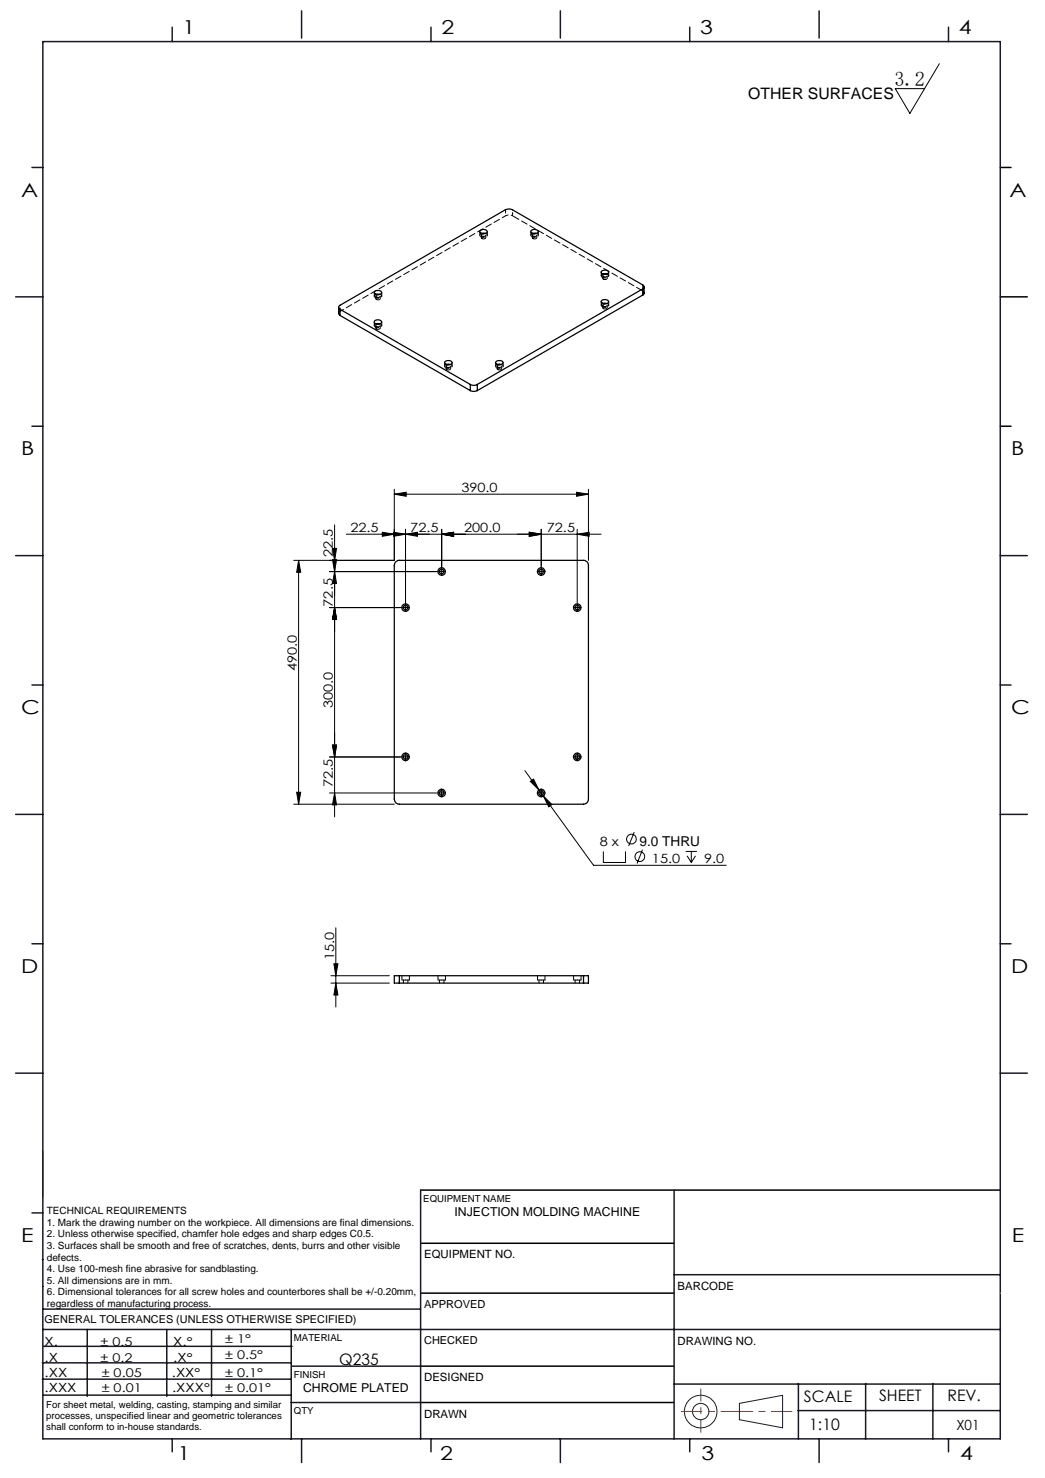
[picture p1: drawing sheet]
<svg xmlns="http://www.w3.org/2000/svg" width="210mm" height="297mm" viewBox="0 0 210 297" stroke-linecap="round" stroke-linejoin="round" font-family="sans-serif">
<g fill="none" stroke="#191924" stroke-width=".2">
<path d="M8.6 231.2v9.4M148.6 282l8.7-1.6v6.5l-8.7-1.6z"/>
<circle cx="140.8" cy="283.7" r="3.3"/>
<circle cx="140.8" cy="283.7" r="1.64"/>
</g>
<path d="M201 33.7h2.2M201 59.7h5.4M201 85.7h2.2M84.5 239.1h116.5M84.6 259.9h50.9M84.6 249.8h50.9M84.6 274.5h50.9M84.5 281.8h51" fill="none" stroke="#000" stroke-width=".3"/>
<path d="M136.9 283.6h22.3" fill="none" stroke="#f00" stroke-width=".2" stroke-dasharray="6.3 1.3 1.3 1.3" stroke-dashoffset="2.2"/>
<path d="M140.8 287.8v-8.7" fill="none" stroke="#f00" stroke-width=".2" stroke-dasharray="6.3 1.3 1.3 1.3" stroke-dashoffset="3.9"/>
<g fill="none" stroke="#191924" stroke-width=".3">
<path d="M8.6 8.4h192.4v280.7h-192.4zM34.6 5.5v2.9M60.6 2.2v5.5M86.6 5.5v2.9M112.6 2.2v5.5M138.6 5.5v2.9M164.6 2.2v5.5M190.6 5.5v2.9M6.4 33.7h2.2M3.1 59.7h5.5M6.4 85.7h2.2M3.1 111.7h5.5"/>
<path d="M201 111.7h5.4M6.4 137.7h2.2M201 137.7h2.2M3.1 163.7h5.5M201 163.7h5.4M6.4 189.6h2.2M201 189.6h2.2M3.1 215.6h5.5M201 215.6h5.4M84.5 239.1v50M135.5 239.1v50M6.4 243.7h2.2"/>
<path d="M8.5 253.1h.1M8.6 258.5h.1M135.5 256.1h65.5M8.5 277.1h49.9M8.5 273.9h49.9M8.6 267.2h192.4M8.6 263.1h75.9M8.8 270.5h49.9M17.5 267.2v13.4M33.5 267.2v13.4M42.5 267.2v13.4M58.5 267.2v22"/>
<path d="M58.6 274.5h26M135.5 278.1h65.5M160.4 278v11.1M174 278v11.1M187.5 278v11.1M8.8 280.3h49.7M34.6 289.1v2.6M58.5 281.8h26M60.6 289.1v4.8M86.6 289.1v2.6M112.6 289.1v4.8M138.6 289.1v2.6"/>
<path d="M160.4 283.5h40.5M164.6 289.1v4.8M190.6 289.1v2.6"/>
</g>
<path d="M201 259.9h.1" fill="none" stroke="#c0c0c0" stroke-width=".2"/>
<g fill="none" stroke="#000" stroke-width=".2">
<path d="M188.8 12.8l-6 10-2.9-5h5.9M79.2 99.3l2.4-.4v.8zM79.2 98.3v14.3h-20.2M79.2 99.3h39.1M115.9 98.9l2.4 .4-2.4 .4zM118.3 98.3v14.3M60 112.6l.4 2.4h-.8zM60 112.6v49M66.2 114.9h21.5M66.8 110.2h.8l-.4 2.4zM66.8 112.5h.8l-.4 2.4zM67.2 114.9l.4 2.4h-.8z"/>
<path d="M67.2 105.5v58.6M69.6 107.3h51.2M76.8 107l2.4 .3-2.4 .5zM79.1 107l2.4 .3-2.4 .5zM81.5 107.3l2.4-.3v.8zM81.5 106.4v14.7M88.7 114.9h.1M88.8 107.3l2.4-.3v.8zM88.8 106.4v7.4M88.8 114.8v.1M106.4 107l2.4 .3-2.4 .5zM108.7 114.9h.1"/>
<path d="M108.8 106.4v7.4M108.8 114.8v.1M116 107.3l2.4-.3v.8zM116 106.4v14.7M66.2 122.1h14.3M67.2 122.1l.4 2.4h-.8zM81.5 122.1h.1M81.5 122.1v.1M116 122.1h.1M116 122.1v.1M59.6 159.2h.8l-.4 2.4zM66.2 159.3h21.5"/>
<path d="M66.8 149.7h.8l-.4 2.4zM67.2 159.3l.4 2.4h-.8zM80.5 152.1h-14.3M81.5 152.1h.1M81.5 152v.1M88.8 159.3h-.1M105.5 154.9l2.8 3.8M106.6 157l.6-.4 1.1 2.1zM108.3 158.7l.9 1.2M108.7 159.3h.1M108.8 159.3v.1M109.2 159.9l1.7 1.8-.6 .4z"/>
<path d="M109.2 159.9l10.1 14h26.6M116 152.1h.1M116 152v.1M59 161.6h20.2M121.2 171.1v2.2h4.5v-2.2M127.5 167.2l-1.2 2.8M129.1 170.7l-1.1 2.8M137.8 171.1h2.3M138.1 172l.8 1.3M138.9 171.1v2.2M139.8 172l-.9 1.3M66.5 197.6h11.7"/>
<path d="M66.5 196.1h11.7M67.1 193.7h.8l-.4 2.4zM67.5 197.6l.4 2.4h-.8zM67.5 186.4v15.9"/>
<circle cx="126.9" cy="168.6" r=".98"/>
<circle cx="128.6" cy="172.1" r=".98"/>
</g>
<g fill="none" stroke="#000" stroke-width=".2" stroke-dasharray="15.2 1.3 1.3 1.3">
<path d="M88.7 114.8h-.7M88.8 114.7v-.7M88.8 114.9v.7M88.9 114.8h.7M108.7 114.8h-.7M108.8 114.7v-.7M108.8 114.9v.7M108.9 114.8h.7M81.4 122.1h-.7M81.5 122v-.7M81.5 122.2v.7M81.6 122.1h.7"/>
<path d="M115.9 122.1h-.7M116 122v-.7M116 122.2v.7M116.1 122.1h.7M81.4 152.1h-.7M81.5 152v-.7M81.5 152.2v.7M81.6 152.1h.7M88.7 159.3h-.7M88.8 159.2v-.7M88.8 159.4v.7M88.9 159.3h.7"/>
<path d="M108.7 159.3h-.7M108.8 159.2v-.7M108.8 159.4v.7M108.9 159.3h.7M115.9 152.1h-.7M116 152v-.7M116 152.2v.7M116.1 152.1h.7"/>
</g>
<g fill="#000">
<path d="M79.2 99.3l2.4-.4v.8zM115.9 98.9l2.4 .4-2.4 .4z"/>
<path d="M66.8 110.2h.8l-.4 2.4zM67.2 114.9l.4 2.4h-.8zM66.8 112.5h.8l-.4 2.4zM67.2 122.1l.4 2.4h-.8zM67.2 122.1l.4 2.4h-.8zM66.8 149.7h.8l-.4 2.4z"/>
<path d="M76.8 107l2.4 .3-2.4 .5zM81.5 107.3l2.4-.3v.8z"/>
<path d="M79.1 107l2.4 .3-2.4 .5zM88.8 107.3l2.4-.3v.8zM88.8 107.3l2.4-.3v.8zM106.4 107l2.4 .3-2.4 .5zM106.6 157l1.7 1.7-1.1-2.1zM109.2 159.9l1.1 2.2 .6-.4z"/>
<path d="M116 107.3l2.4-.3v.8zM106.4 107l2.4 .3-2.4 .5z"/>
<path d="M67.5 197.6l.4 2.4h-.8zM67.1 193.7h.8l-.4 2.4zM59.6 159.2h.8l-.4 2.4zM60 112.6l.4 2.4h-.8zM67.2 159.3l.4 2.4h-.8zM66.8 149.7h.8l-.4 2.4z"/>
</g>
<g fill="none" stroke="#000" stroke-width=".25">
<path d="M75.2 58.7a.88 .88 0 0 1 1.5 .2 .83 .83 0 0 1-.8 .3 .83 .83 0 0 1-.7-.5zM75.6 59.2h.7M96.5 46.3a.75 .75 0 0 1 .8-.2 .75 .75 0 0 1 .6 .6l-.1 .1a.87 .87 0 0 1-1.4-.3zM96.8 46.9h.7M106.8 46.3a.91 .91 0 0 1 1.4 .3 .83 .83 0 0 1-.8 .4 .83 .83 0 0 1-.7-.6zM107 46.9h.8M120.9 54.5l.3-.2a.62 .62 0 0 1 .7 0 .62 .62 0 0 1 .3 .6 .82 .82 0 0 1-1.4-.3zM121.1 55.1h.9M129.2 58.1a.43 .43 0 0 0 .2-.4 .43 .43 0 0 0-.2-.4l-26.2-15.1a1.5 1.5 0 0 0-1.4 0l-33.3 19.1a.43 .43 0 0 0-.2 .5 .43 .43 0 0 0 .2 .4M129.2 58.1l-33.3 19.2M129.2 58.1v1.2M129.2 59.3l-33.3 19.2"/>
<path d="M129.4 57.7v1.3l-.2 .3M68.1 61.8v1.2l.2 .4M68.3 62.2l26.2 15.1M68.3 62.2v1.2M68.3 63.4l26.2 15.1M75.3 64.5a.86 .86 0 0 1 1.4 .3 .83 .83 0 0 1-.8 .4 .83 .83 0 0 1-.7-.6zM75.6 65.1h.7M89.4 72.7l.4-.2a.62 .62 0 0 1 .7 0 .62 .62 0 0 1 .3 .6 .82 .82 0 0 1-1.4-.4zM89.7 73.2h.8M94.5 78.5a1.5 1.5 0 0 0 1.4 0M94.5 77.3a1.5 1.5 0 0 0 1.4 0M94.5 77.3v1.2"/>
<path d="M95.9 77.3v1.2M99.7 72.7l.3-.2a.62 .62 0 0 1 .7 0 .62 .62 0 0 1 .3 .6 .92 .92 0 0 1-1.4-.3zM99.9 73.2h.9M120.9 60.4l.1-.1a.82 .82 0 0 1 1.3 .4 .81 .81 0 0 1-.8 .4 .81 .81 0 0 1-.7-.6zM121.1 61h.9M79.4 113l.6-.4h37.3a.96 .96 0 0 1 1 1v47a.97 .97 0 0 1-1 1h-37a1.02 1.02 0 0 1-1.1-1v-47zM80.3 196.1h-1.1v1.5h1.1M80.3 196.1v1.5M80.3 197.6h37M80.3 196.1h37M117.3 196.1h1v1.5h-1M117.3 196.1v1.5"/>
<circle cx="88.7" cy="114.9" r=".74"/>
<circle cx="88.7" cy="114.8" r=".45"/>
<circle cx="108.7" cy="114.9" r=".74"/>
<circle cx="108.7" cy="114.8" r=".45"/>
<circle cx="81.5" cy="122.1" r=".74"/>
<circle cx="81.5" cy="122.1" r=".45"/>
<circle cx="116" cy="122.1" r=".74"/>
<circle cx="116" cy="122.1" r=".45"/>
<circle cx="81.5" cy="152.1" r=".74"/>
<circle cx="81.5" cy="152.1" r=".45"/>
<circle cx="88.7" cy="159.3" r=".74"/>
<circle cx="88.7" cy="159.4" r=".45"/>
<circle cx="108.7" cy="159.3" r=".74"/>
<circle cx="108.7" cy="159.4" r=".45"/>
<circle cx="116" cy="152.1" r=".74"/>
<circle cx="116" cy="152.1" r=".45"/>
</g>
<g fill="none" stroke="#000" stroke-width=".2" stroke-dasharray="1.3 .6" stroke-dashoffset=".4">
<path d="M75.2 58.8v.7M76.7 59.5v-.7M96.4 46.5v.8M97.9 47.3v-.8M106.7 46.5v.8M108.2 47.3v-.8M120.8 54.7v.7M122.3 55.4v-.7M75.2 64.7v.7M76.7 65.4v-.7M89.4 72.9v.7M90.9 73.6v-.7"/>
<path d="M99.6 72.9v.7M101.1 73.6v-.7M120.8 60.6v.7M122.3 61.3v-.7M80.8 196.9h.7M81.5 196.9h.8M88 196.9h.8M88.8 196.9h.7M108 196.9h.8M108.8 196.9h.7M115.3 196.9h.7M116 196.9h.8"/>
</g>
<path d="M80.3 197.5v-1.5M117.3 196v1.5" fill="none" stroke="#000" stroke-width=".2" stroke-dasharray="1.3 .6" stroke-dashoffset=".8"/>
<g fill="none" stroke="#000" stroke-width=".2" stroke-dasharray="1.3 .6" stroke-dashoffset=".5">
<path d="M75.6 59.1a.35 .35 0 0 0-.4 .3 .35 .35 0 0 0 .2 .4M75.6 59.7a.37 .37 0 0 0 .5 .1 .37 .37 0 0 0 .2-.5 .37 .37 0 0 0-.5-.1 .37 .37 0 0 0-.2 .5M96.8 46.9a.35 .35 0 0 0-.4 .3 .35 .35 0 0 0 .2 .4M96.9 47.4a.37 .37 0 0 0 .4 .2 .37 .37 0 0 0 .2-.5 .37 .37 0 0 0-.5-.1 .37 .37 0 0 0-.1 .4M96.9 47.9a.37 .37 0 0 0 .4 .1 .37 .37 0 0 0 .2-.4 .37 .37 0 0 0-.5-.1 .37 .37 0 0 0-.1 .4M101.6 43.4l-33.2 19.1M107 46.9a.35 .35 0 0 0-.3 .3 .35 .35 0 0 0 .2 .4M107.1 47.4a.37 .37 0 0 0 .5 .2 .37 .37 0 0 0 .1-.5 .37 .37 0 0 0-.4-.1 .37 .37 0 0 0-.2 .4M107.1 47.9a.37 .37 0 0 0 .5 .1 .37 .37 0 0 0 .1-.4 .37 .37 0 0 0-.4-.1 .37 .37 0 0 0-.2 .4M121.2 55.1a.35 .35 0 0 0-.4 .2 .35 .35 0 0 0 .2 .4M121.3 55.6a.37 .37 0 0 0 .4 .1 .37 .37 0 0 0 .2-.5 .37 .37 0 0 0-.5-.1 .37 .37 0 0 0-.1 .5M121.3 56.1a.37 .37 0 0 0 .4 .1 .37 .37 0 0 0 .2-.5 .37 .37 0 0 0-.5-.1 .37 .37 0 0 0-.1 .5"/>
<path d="M75.6 65.1a.35 .35 0 0 0-.4 .2 .35 .35 0 0 0 .2 .4M75.6 65.6a.37 .37 0 0 0 .5 .1 .37 .37 0 0 0 .2-.5 .37 .37 0 0 0-.5-.1 .37 .37 0 0 0-.2 .5M75.6 66.1a.37 .37 0 0 0 .5 .1 .37 .37 0 0 0 .2-.5 .37 .37 0 0 0-.5-.1 .37 .37 0 0 0-.2 .5M75.6 60.2a.37 .37 0 0 0 .5 .1 .37 .37 0 0 0 .2-.5 .37 .37 0 0 0-.5-.1 .37 .37 0 0 0-.2 .5M89.7 73.2a.35 .35 0 0 0-.3 .3 .35 .35 0 0 0 .2 .4M89.8 73.8a.37 .37 0 0 0 .5 .1 .37 .37 0 0 0 .1-.5 .37 .37 0 0 0-.5-.1 .37 .37 0 0 0-.1 .5M89.8 74.3a.37 .37 0 0 0 .5 .1 .37 .37 0 0 0 .1-.5 .37 .37 0 0 0-.5-.1 .37 .37 0 0 0-.1 .5M100 73.2a.35 .35 0 0 0-.4 .3 .35 .35 0 0 0 .2 .4M100 73.8a.37 .37 0 0 0 .5 .1 .37 .37 0 0 0 .2-.5 .37 .37 0 0 0-.5-.1 .37 .37 0 0 0-.2 .5M100 74.3a.37 .37 0 0 0 .5 .1 .37 .37 0 0 0 .2-.5 .37 .37 0 0 0-.5-.1 .37 .37 0 0 0-.2 .5M121.2 61a.35 .35 0 0 0-.4 .3 .35 .35 0 0 0 .2 .4M121.3 61.5a.37 .37 0 0 0 .4 .1 .37 .37 0 0 0 .2-.4 .37 .37 0 0 0-.5-.1 .37 .37 0 0 0-.1 .4"/>
<path d="M121.3 62a.37 .37 0 0 0 .4 .1 .37 .37 0 0 0 .2-.4 .37 .37 0 0 0-.5-.2 .37 .37 0 0 0-.1 .5M80.8 196v.9M82.3 196.9v-.9M88 196v.9M89.5 196.9v-.9M108 196v.9M109.5 196.9v-.9M115.3 196v.9M116.8 196.9v-.9"/>
</g>
<g fill="none" stroke="#000" stroke-width=".2" stroke-dasharray="1.3 .6">
<path d="M75.5 59.5v.5M76.4 60v-.5M96.7 47.3v.5M97.6 47.8v-.5M107 47.3v.5M107.9 47.8v-.5M121.1 55.4v.5M122 55.9v-.5M129.2 58.5l.3 .4M68.1 63l.3-.5M75.5 65.4v.5M76.4 65.9v-.5"/>
<path d="M89.7 73.6v.5M90.6 74.1v-.5M99.9 73.6v.5M100.8 74.1v-.5M121.1 61.3v.5M122 61.8v-.5M81.1 196.9v.6M82 197.5v-.6M88.3 196.9v.6M89.2 197.5v-.6M108.3 196.9v.6M109.2 197.5v-.6"/>
<path d="M115.6 196.9v.6M116.5 197.5v-.6"/>
</g>
<path d="M75.4 59.8a.78 .78 0 0 0 1.3-.4l-.3-.3M96.6 47.6a.78 .78 0 0 0 1.3-.4l-.3-.3M101.6 42.1v1.3M103 43.4v-1.3M106.9 47.6a.78 .78 0 0 0 1.3-.4l-.4-.3M121 55.7a.78 .78 0 0 0 1.3-.4l-.3-.2M129.2 57.2v1.3M68.4 62.5v-1.2M75.4 65.7a.78 .78 0 0 0 1.3-.4l-.3-.2M89.6 73.9a.78 .78 0 0 0 1.2-.4l-.3-.3M99.8 73.9a.78 .78 0 0 0 1.3-.4l-.3-.3M121 61.7a.78 .78 0 0 0 1.3-.5l-.3-.2" fill="none" stroke="#000" stroke-width=".2" stroke-dasharray="1.3 .6" stroke-dashoffset=".6"/>
<path d="M129.2 58.5l-26.2-15.1" fill="none" stroke="#000" stroke-width=".2" stroke-dasharray="1.3 .6" stroke-dashoffset="-.2"/>
<path d="M101.6 43.4a1.56 1.56 0 0 1 1.4 0" fill="none" stroke="#000" stroke-width=".2" stroke-dasharray="1.3 .6" stroke-dashoffset=".7"/>
<text font-size="4.1" x="179.7" y="17.2">3.2</text>
<g font-size="3.9">
<text x="36.7" y="6.9">1</text>
<text x="88.7" y="6.9">2</text>
<text x="140.7" y="6.9">3</text>
<text x="192.7" y="6.9">4</text>
<text x="4.2" y="39.5">A</text>
<text x="202.9" y="39.5">A</text>
<text x="4.2" y="91.5">B</text>
<text x="203.2" y="91.5">B</text>
<text x="4.2" y="143.5">C</text>
<text x="203.2" y="143.5">C</text>
<text x="4.2" y="195.5">D</text>
<text x="203.2" y="195.5">D</text>
<text x="4.2" y="249.6">E</text>
<text x="203.3" y="249.6">E</text>
<text x="35.7" y="293.4">1</text>
<text x="88.4" y="293.4">2</text>
<text x="141" y="293.4">3</text>
<text x="193" y="293.4">4</text>
</g>
<g font-size="3.2">
<text x="150.4" y="20">OTHER SURFACES</text>
<text x="68.2" y="274.2">Q235</text>
<text x="161.6" y="281.7">SCALE</text>
<text x="176.7" y="281.5">SHEET</text>
<text x="190.4" y="281.5">REV.</text>
<text x="162.6" y="287.3">1:10</text>
</g>
<text font-size="2.8" x="192.2" y="287.3">X01</text>
<text font-size="2.7" x="128.5" y="170">9.0 THRU</text>
<g font-size="2.6">
<text x="92.7" y="98.9">390.0</text>
<text x="70.4" y="107">22.5</text>
<text x="82.4" y="107">72.5</text>
<text x="93.3" y="107">200.0</text>
<text x="109.9" y="107">72.5</text>
<text x="66.9" y="112" transform="rotate(-90 66.9 112)">22.5</text>
<text x="66.9" y="121.9" transform="rotate(-90 66.9 121.9)">72.5</text>
<text x="59.7" y="134.8" transform="rotate(-90 59.7 134.8)">490.0</text>
<text x="66.9" y="142.3" transform="rotate(-90 66.9 142.3)">300.0</text>
<text x="66.9" y="158.2" transform="rotate(-90 66.9 158.2)">72.5</text>
<text x="120.5" y="170">8 x</text>
<text x="131" y="173.5">15.0</text>
<text x="141.5" y="173.5">9.0</text>
<text x="67.2" y="192.9" transform="rotate(-90 67.2 192.9)">15.0</text>
</g>
<g font-size="2.5">
<text x="91.3" y="244.4">INJECTION MOLDING MACHINE</text>
<text x="8.9" y="273.6">.X</text>
<text x="8.9" y="270.4">X.</text>
<text x="34.8" y="273.7">.X°</text>
<text x="34.8" y="270.5">X.°</text>
<text x="9" y="276.7">.XX</text>
<text x="9" y="279.7">.XXX</text>
<text x="34.5" y="276.7">.XX°</text>
<text x="34.6" y="279.8">.XXX°</text>
<text x="60.9" y="279.8">CHROME PLATED</text>
</g>
<g font-size="2.4">
<text x="45.2" y="270">± 1°</text>
<text x="20.2" y="270.4">± 0.5</text>
<text x="20.2" y="273.7">± 0.2</text>
<text x="45.2" y="273.2">± 0.5°</text>
<text x="20.4" y="279.7">± 0.01</text>
<text x="20.4" y="276.7">± 0.05</text>
<text x="45.2" y="276.7">± 0.1°</text>
<text x="45.2" y="279.7">± 0.01°</text>
</g>
<g font-size="2.3">
<text x="85.2" y="252.9">EQUIPMENT NO.</text>
<text x="136.2" y="259.2">BARCODE</text>
<text x="136.2" y="270.2">DRAWING NO.</text>
<text x="85.2" y="277.6">DESIGNED</text>
<text x="85.2" y="284.9">DRAWN</text>
</g>
<g font-size="2.2">
<text x="85.2" y="262.8">APPROVED</text>
<text x="8.9" y="265.9">GENERAL TOLERANCES (UNLESS OTHERWISE SPECIFIED)</text>
<text x="85.2" y="270.1">CHECKED</text>
</g>
<g font-size="2">
<text x="9.4" y="244">TECHNICAL REQUIREMENTS</text>
<text x="9.4" y="246.3">1. Mark the drawing number on the workpiece. All dimensions are final dimensions.</text>
<text x="9.4" y="248.6">2. Unless otherwise specified, chamfer hole edges and sharp edges C0.5.</text>
<text x="9.4" y="251">3. Surfaces shall be smooth and free of scratches, dents, burrs and other visible</text>
<text x="9.4" y="253.3">defects.</text>
<text x="9.4" y="255.6">4. Use 100-mesh fine abrasive for sandblasting.</text>
<text x="9.4" y="258">5. All dimensions are in mm.</text>
<text x="9.4" y="260.3">6. Dimensional tolerances for all screw holes and counterbores shall be +/-0.20mm,</text>
<text x="9.4" y="262.6">regardless of manufacturing process.</text>
</g>
<g font-size="1.9">
<text x="85.1" y="241.5">EQUIPMENT NAME</text>
<text x="59.1" y="269.5">MATERIAL</text>
<text x="59.1" y="276.9">FINISH</text>
<text x="9.3" y="282.9">For sheet metal, welding, casting, stamping and similar</text>
<text x="9.3" y="285.2">processes, unspecified linear and geometric tolerances</text>
<text x="9.3" y="287.4">shall conform to in-house standards.</text>
<text x="59.1" y="284.2">QTY</text>
</g>
</svg>
